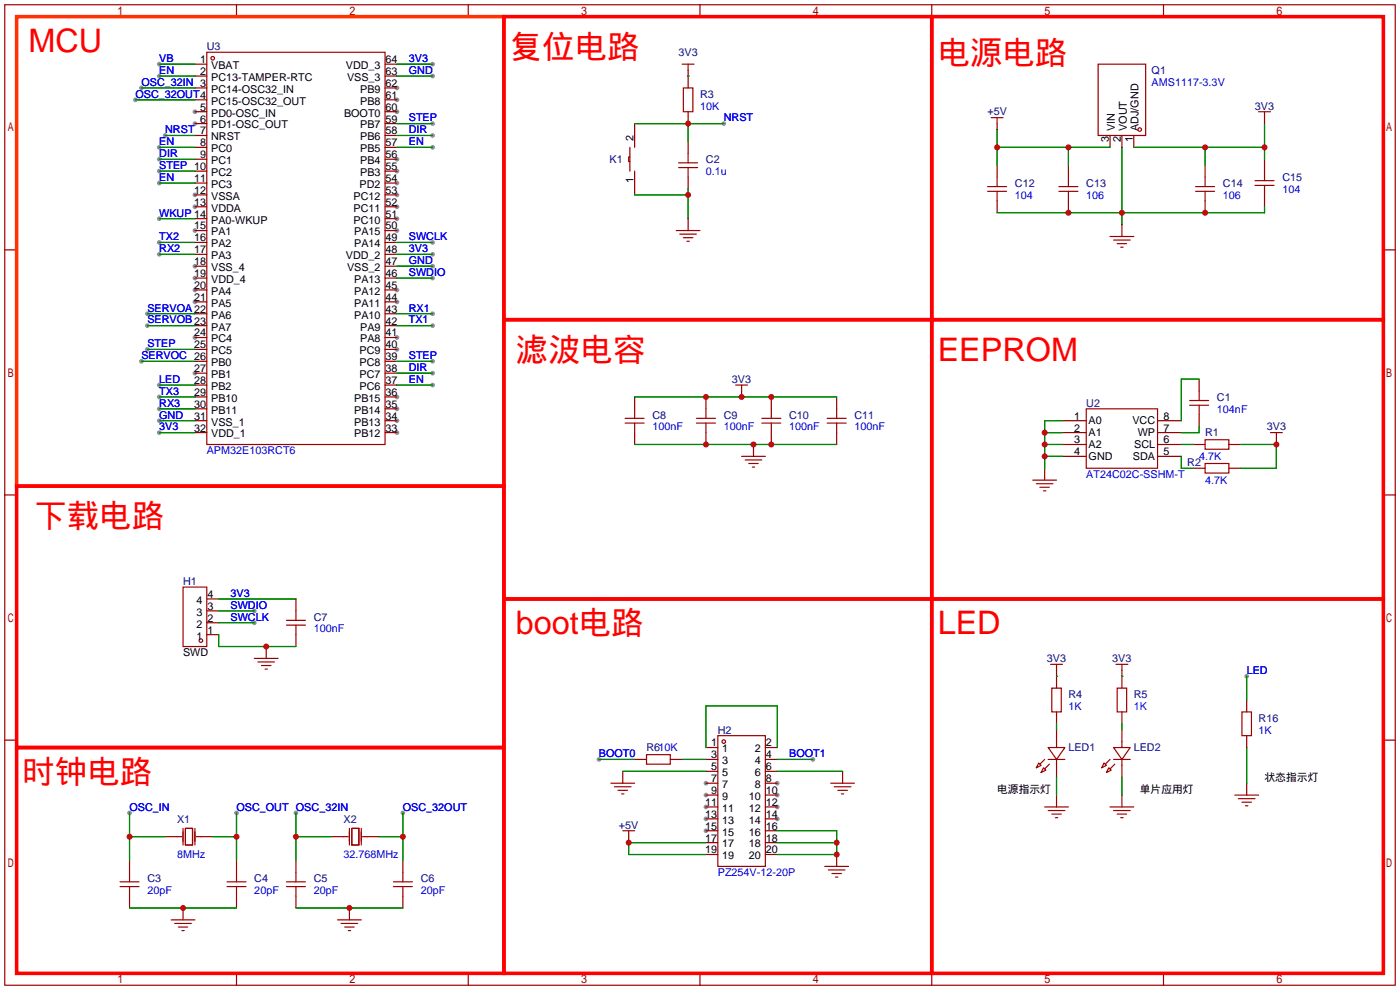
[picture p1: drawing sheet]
<svg xmlns="http://www.w3.org/2000/svg" width="299mm" height="212mm" viewBox="0 0 299 212" stroke-linecap="round" stroke-linejoin="round" font-family="sans-serif">
<g fill="#999">
<circle cx="41.7" cy="23.9" r=".51"/>
<circle cx="41.7" cy="26.4" r=".51"/>
<circle cx="41.7" cy="41.7" r=".51"/>
<circle cx="41.7" cy="44.2" r=".51"/>
<circle cx="41.7" cy="49.3" r=".51"/>
<circle cx="41.7" cy="56.9" r=".51"/>
<circle cx="41.7" cy="59.4" r=".51"/>
<circle cx="41.7" cy="62" r=".51"/>
<circle cx="41.7" cy="64.5" r=".51"/>
<circle cx="41.7" cy="72.1" r=".51"/>
<circle cx="41.7" cy="79.8" r=".51"/>
<circle cx="84.8" cy="92.5" r=".51"/>
<circle cx="84.8" cy="89.9" r=".51"/>
<circle cx="84.8" cy="87.4" r=".51"/>
<circle cx="84.8" cy="84.8" r=".51"/>
<circle cx="84.8" cy="74.7" r=".51"/>
<circle cx="84.8" cy="72.1" r=".51"/>
<circle cx="84.8" cy="64.5" r=".51"/>
<circle cx="84.8" cy="62" r=".51"/>
<circle cx="84.8" cy="49.3" r=".51"/>
<circle cx="84.8" cy="46.7" r=".51"/>
<circle cx="84.8" cy="44.2" r=".51"/>
<circle cx="84.8" cy="41.7" r=".51"/>
<circle cx="84.8" cy="39.1" r=".51"/>
<circle cx="84.8" cy="36.6" r=".51"/>
<circle cx="84.8" cy="34" r=".51"/>
<circle cx="84.8" cy="23.9" r=".51"/>
<circle cx="84.8" cy="21.3" r=".51"/>
<circle cx="84.8" cy="18.8" r=".51"/>
<circle cx="150.9" cy="167.4" r=".51"/>
<circle cx="166.1" cy="175" r=".51"/>
<circle cx="150.9" cy="169.9" r=".51"/>
<circle cx="166.1" cy="172.5" r=".51"/>
<circle cx="150.9" cy="172.5" r=".51"/>
<circle cx="166.1" cy="169.9" r=".51"/>
<circle cx="150.9" cy="175" r=".51"/>
<circle cx="166.1" cy="167.4" r=".51"/>
<circle cx="150.9" cy="177.5" r=".51"/>
<circle cx="154.7" cy="26.4" r=".51"/>
<circle cx="27.7" cy="173.7" r=".51"/>
<circle cx="50.5" cy="173.7" r=".51"/>
<circle cx="63.2" cy="173.7" r=".51"/>
<circle cx="86.1" cy="173.7" r=".51"/>
<circle cx="54.4" cy="130.6" r=".51"/>
<circle cx="54.4" cy="133.1" r=".51"/>
<circle cx="34" cy="89.9" r=".51"/>
<circle cx="34" cy="92.5" r=".51"/>
<circle cx="30.2" cy="18.8" r=".51"/>
<circle cx="35.3" cy="29" r=".51"/>
<circle cx="29" cy="21.3" r=".51"/>
<circle cx="92.5" cy="59.4" r=".51"/>
<circle cx="92.5" cy="51.8" r=".51"/>
<circle cx="92.5" cy="56.9" r=".51"/>
<circle cx="92.5" cy="54.4" r=".51"/>
<circle cx="92.5" cy="16.3" r=".51"/>
<circle cx="92.5" cy="13.7" r=".51"/>
<circle cx="128" cy="162.3" r=".51"/>
<circle cx="173.7" cy="162.3" r=".51"/>
<circle cx="34" cy="13.7" r=".51"/>
<circle cx="34" cy="46.7" r=".51"/>
<circle cx="34" cy="34" r=".51"/>
<circle cx="92.5" cy="79.8" r=".51"/>
<circle cx="34" cy="31.5" r=".51"/>
<circle cx="92.5" cy="82.3" r=".51"/>
<circle cx="34" cy="39.1" r=".51"/>
<circle cx="34" cy="16.3" r=".51"/>
<circle cx="34" cy="36.6" r=".51"/>
<circle cx="31.5" cy="74.7" r=".51"/>
<circle cx="92.5" cy="77.2" r=".51"/>
<circle cx="92.5" cy="31.5" r=".51"/>
<circle cx="92.5" cy="29" r=".51"/>
<circle cx="92.5" cy="26.4" r=".51"/>
<circle cx="31.5" cy="67.1" r=".51"/>
<circle cx="31.5" cy="69.6" r=".51"/>
<circle cx="30.2" cy="77.2" r=".51"/>
<circle cx="266.4" cy="144.5" r=".51"/>
<circle cx="34" cy="82.3" r=".51"/>
<circle cx="92.5" cy="69.6" r=".51"/>
<circle cx="92.5" cy="67.1" r=".51"/>
<circle cx="34" cy="87.4" r=".51"/>
<circle cx="34" cy="84.8" r=".51"/>
<circle cx="34" cy="54.4" r=".51"/>
<circle cx="34" cy="51.8" r=".51"/>
</g>
<g fill="none" stroke="#a10000" stroke-width=".25">
<path d="M1 1h297.2v209.6h-297.2zM3.6 3.6h292.1v204.4h-292.1zM44.2 11.2h38.1v83.8h-38.1zM50.5 1v2.6M100.1 1v2.6M145.8 13.7h2.5M146 18.8h2.1v5.1h-2.1zM147.1 13.7v1.3M149.6 1v2.6M199.1 1v2.6M234.7 13.7h10.2v15.3h-10.2zM248.7 1v2.6"/>
<path d="M134.6 33.5h-.2v1h.2M134.6 31.5v5.1M145 35.8h4.1M145 34.8h4.1M147.1 32.8v2M147.1 35.8v2M211.1 39.9h4M211.8 25.1h2.6M213.1 25.1v1.3M213.1 37.8v2.1M226.3 39.9h4.1M228.3 37.8v2.1"/>
<path d="M255.5 39.9h4.1M257.6 37.8v2.1M268.2 39.6h4.1M268.2 38.6h4.1M269 23.9h2.5M270.3 23.9v1.2M270.3 36.6v2M270.3 39.6v2.1M1 53.4h2.6M144.5 49.3h5.1M145.3 50h3.5M146 50.8h2.1"/>
<path d="M146.8 51.6h.5M211.1 40.9h4M213.1 40.9v2M226.3 40.9h4.1M228.3 40.9v2M237.2 50.5h5.1M238 51.3h3.6M238.8 52.1h2M239.5 52.8h.5M255.5 40.9h4.1M257.6 40.9v2M295.7 53.4h2.5"/>
<path d="M133.6 90.4h4.1M133.6 89.4h4.1M135.6 87.4v2M135.6 90.4v2.1M148.8 90.4h4.1M148.8 89.4h4.1M150.9 87.4v2M150.9 90.4v2.1M157.2 82.3h2.6M158.5 97.5h5.1M158.5 82.3v1.3M159.3 98.3h3.5"/>
<path d="M160 99.1h2.1M160.8 99.8h.5M162.8 90.4h4.1M162.8 89.4h4.1M164.8 87.4v2M164.8 90.4v2.1M176.8 90.4h4M176.8 89.4h4M178.8 87.4v2M178.8 90.4v2.1M232.2 87.4h15.2v12.7h-15.2zM254.3 86.6h4"/>
<path d="M254.3 85.6h4M256.3 83.6v2M256.3 86.6v2M257.6 94h5v2h-5zM257.6 99.1h5v2h-5zM271.5 92.5h2.6M272.8 92.5v1.2M1 105.8h2.6M220.7 102.6h5.1M221.5 103.4h3.5M222.2 104.1h2.1M223 104.9h.5"/>
<path d="M295.7 105.8h2.5M39.1 125.5h5.1v12.7h-5.1zM61.2 133.6h4.1M61.2 132.6h4.1M63.2 130.6v2M63.2 133.6v2M1 158.2h2.6M54.4 140.7h5M55.1 141.5h3.6M55.9 142.2h2M56.6 143h.5M153.4 157.2h10.2v28h-10.2z"/>
<path d="M224 159.8h3.6l-1.8 2.5zM224.5 142h2.6M224.8 147.1h2v5h-2zM225.8 142v1.3M225.8 158.5v1.3M238 159.8h3.6l-1.8 2.5zM238.5 142h2.5M238.8 147.1h2v5h-2zM239.8 142v1.3M239.8 158.5v1.3M265.4 152.1h2.1v5.1h-2.1zM295.7 158.2h2.5"/>
<path d="M37.8 178.8h1.1M39.1 177v3.6M39.6 177h1.5v3.6h-1.5zM41.7 177v3.6M41.9 178.8h1M73.4 178.8h1M74.7 177v3.6M75.2 177h1.5v3.6h-1.5zM77.2 177v3.6M77.5 178.8h1M130.6 167.4h5M131.3 168.1h3.6"/>
<path d="M132.1 168.9h2M132.8 169.7h.5M133.1 177.5h2.5M134.4 177.5v1.3M138.2 161.3h5.1v2h-5.1zM177.5 167.4h5.1M178.3 168.1h3.6M179.1 168.9h2M179.8 169.7h.5M222 163.1l.5 .5-1 .5zM223 164.1l.5 .5-1 .5zM223.3 162.3l-1.1 1"/>
<path d="M223.3 172.5h5M224 162.3h3.6M224 173.2h3.6M224.3 163.3l-1 1M224.8 174h2M225.6 174.8h.5M225.8 162.3v1.3M236 163.1l.5 .5-1 .5zM237 164.1l.5 .5-1 .5zM237.2 162.3l-1 1M237.2 172.5h5.1M238 162.3h3.6"/>
<path d="M238 173.2h3.6M238.3 163.3l-1.1 1M238.8 174h2M239.5 174.8h.5M239.8 162.3v1.3M263.9 169.9h5.1M264.7 170.7h3.5M265.4 171.5h2.1M266.2 172.2h.5M25.7 189.5h4M25.7 188.5h4M27.7 186.4v2.1"/>
<path d="M27.7 189.5v2M36.6 196.6h5.1M37.3 197.4h3.6M38.1 198.1h2M38.9 198.9h.5M48.5 189.5h4.1M48.5 188.5h4.1M50.5 186.4v2.1M50.5 189.5v2M61.2 189.5h4.1M61.2 188.5h4.1M63.2 186.4v2.1"/>
<path d="M63.2 189.5v2M72.1 196.6h5.1M72.9 197.4h3.6M73.7 198.1h2M74.4 198.9h.5M84.1 189.5h4M84.1 188.5h4M86.1 186.4v2.1M86.1 189.5v2M176.3 185.2h5.1M177 185.9h3.6M177.8 186.7h2"/>
<path d="M178.6 187.5h.5M50.5 208v2.6M100.1 208v2.6M149.6 208v2.6M199.1 208v2.6M248.7 208v2.6"/>
<circle cx="45.5" cy="12.4" r=".38"/>
<circle cx="243.6" cy="27.7" r=".38"/>
<circle cx="42.9" cy="136.9" r=".38"/>
<circle cx="154.7" cy="158.5" r=".38"/>
</g>
<g fill="none" stroke="#870000" stroke-width=".25">
<path d="M41.7 13.7h2.5M41.7 16.3h2.5M41.7 18.8h2.5M82.3 13.7h2.5M82.3 16.3h2.5M82.3 18.8h2.5M147.1 15v3.8M41.7 21.3h2.5M41.7 23.9h2.5M41.7 26.4h2.5M41.7 29h2.5M41.7 31.5h2.5"/>
<path d="M41.7 34h2.5M41.7 36.6h2.5M41.7 39.1h2.5M82.3 21.3h2.5M82.3 23.9h2.5M82.3 26.4h2.5M82.3 29h2.5M82.3 31.5h2.5M82.3 34h2.5M82.3 36.6h2.5M82.3 39.1h2.5M135.6 26.4v5.1"/>
<path d="M135.6 36.6v5.1M147.1 23.9v2.5M147.1 30.2v2.6M147.1 37.8v2.6M213.1 26.4v1.3M213.1 35.3v2.5M228.3 35.3v2.5M237.2 29v2.5M239.8 29v2.5M242.3 29v2.5M257.6 35.3v2.5M270.3 25.1v1.3"/>
<path d="M270.3 34v2.6M41.7 41.7h2.5M41.7 44.2h2.5M41.7 46.7h2.5M41.7 49.3h2.5M41.7 51.8h2.5M41.7 54.4h2.5M41.7 56.9h2.5M41.7 59.4h2.5M82.3 41.7h2.5M82.3 44.2h2.5M82.3 46.7h2.5"/>
<path d="M82.3 49.3h2.5M82.3 51.8h2.5M82.3 54.4h2.5M82.3 56.9h2.5M82.3 59.4h2.5M147.1 46.7v2.6M213.1 42.9v2.6M228.3 42.9v2.6M239.8 48v2.5M257.6 42.9v2.6M270.3 41.7v2.5M41.7 62h2.5"/>
<path d="M41.7 64.5h2.5M41.7 67.1h2.5M41.7 69.6h2.5M41.7 72.1h2.5M41.7 74.7h2.5M41.7 77.2h2.5M41.7 79.8h2.5M82.3 62h2.5M82.3 64.5h2.5M82.3 67.1h2.5M82.3 69.6h2.5M82.3 72.1h2.5"/>
<path d="M82.3 74.7h2.5M82.3 77.2h2.5M82.3 79.8h2.5M41.7 89.9h2.5M41.7 92.5h2.5M41.7 82.3h2.5M41.7 84.8h2.5M41.7 87.4h2.5M82.3 89.9h2.5M82.3 92.5h2.5M82.3 82.3h2.5M82.3 84.8h2.5"/>
<path d="M82.3 87.4h2.5M135.6 84.8v2.6M135.6 92.5v2.5M150.9 84.8v2.6M150.9 92.5v2.5M158.5 83.6v1.2M161 95v2.5M164.8 84.8v2.6M164.8 92.5v2.5M178.8 84.8v2.6M178.8 92.5v2.5M227.1 89.9h5.1"/>
<path d="M227.1 92.5h5.1M227.1 95h5.1M227.1 97.5h5.1M247.4 89.9h5.1M247.4 92.5h5.1M247.4 95h5.1M247.4 97.5h5.1M255 95h2.6M256.3 81v2.6M256.3 88.6v2.6M262.6 95h2.6M272.8 93.7v1.3"/>
<path d="M223.3 100.1v2.5M255 100.1h2.6M262.6 100.1h2.6M44.2 135.6h2.5M44.2 133.1h2.5M44.2 130.6h2.5M44.2 128h2.5M56.9 138.2v2.5M63.2 128v2.6M63.2 135.6v2.6M150.9 159.8h2.5M163.6 159.8h2.5"/>
<path d="M225.8 143.3v3.8M225.8 152.1v2.6M225.8 156v2.5M239.8 143.3v3.8M239.8 152.1v2.6M239.8 156v2.5M266.4 149.6v2.5M266.4 157.2v2.6M35.3 178.8h2.5M42.9 178.8h2.6M70.9 178.8h2.5M78.5 178.8h2.5"/>
<path d="M133.1 164.8v2.6M134.4 178.8v1.3M135.6 162.3h2.6M143.3 162.3h2.5M150.9 162.3h2.5M150.9 164.8h2.5M150.9 177.5h2.5M150.9 167.4h2.5M150.9 175h2.5M150.9 169.9h2.5M150.9 172.5h2.5M163.6 162.3h2.5"/>
<path d="M163.6 164.8h2.5M163.6 177.5h2.5M163.6 167.4h2.5M163.6 175h2.5M163.6 169.9h2.5M163.6 172.5h2.5M180.1 164.8v2.6M225.8 163.6v2.5M225.8 169.9v2.6M239.8 163.6v2.5M239.8 169.9v2.6M266.4 167.4v2.5"/>
<path d="M27.7 183.9v2.5M27.7 191.5v2.6M39.1 194.1v2.5M50.5 183.9v2.5M50.5 191.5v2.6M63.2 183.9v2.5M63.2 191.5v2.6M74.7 194.1v2.5M86.1 183.9v2.5M86.1 191.5v2.6M150.9 182.6h2.5M150.9 180.1h2.5"/>
<path d="M163.6 182.6h2.5M163.6 180.1h2.5M178.8 182.6v2.6"/>
</g>
<g fill="none" stroke="#008700" stroke-width=".25">
<path d="M30.2 18.8h11.5M34 16.3h7.7M34 13.7h7.7M84.8 16.3h7.7M84.8 13.7h7.7M147.1 16.3h.1M29 21.3h12.7M34 31.5h7.7M34 34h7.7M34 39.1h7.7M34 36.6h7.7M35.3 29h6.4"/>
<path d="M84.8 26.4h7.7M84.8 31.5h7.7M84.8 29h7.7M135.6 26.4h19.1M147.1 26.4v3.8M213.1 31.5h24.1M213.1 27.7v7.6M228.3 31.5v3.8M239.8 31.5v16.5M242.3 31.5h28M257.6 31.5v3.8M270.3 26.4v7.6"/>
<path d="M34 51.8h7.7M34 54.4h7.7M34 46.7h7.7M84.8 59.4h7.7M84.8 51.8h7.7M84.8 56.9h7.7M84.8 54.4h7.7M135.6 41.7h11.5M147.1 40.4v6.3M270.3 44.2v1.3h-57.2M30.2 77.2h11.5M31.5 74.7h10.2"/>
<path d="M31.5 67.1h10.2M31.5 69.6h10.2M84.8 79.8h7.7M84.8 77.2h7.7M84.8 67.1h7.7M84.8 69.6h7.7M34 89.9h7.7M34 92.5h7.7M34 84.8h7.7M34 82.3h7.7M34 87.4h7.7M84.8 82.3h7.7"/>
<path d="M135.6 95h43.2M135.6 84.8h43.2M223.3 97.5h3.8M223.3 95h3.8M223.3 92.5h3.8M227.1 89.9h-3.8v10.2M252.5 95h2.5M252.5 97.5v2.6h2.5M256.3 91.2v1.3h-3.8M256.3 81h-3.8v8.9M265.2 95h7.6v5.1h-7.6M46.7 128h16.5"/>
<path d="M46.7 130.6h7.7M46.7 133.1h7.7M46.7 135.6v2.6h16.5M150.9 159.8v-8.9h15.2v8.9M225.8 144.5h.1M225.8 154.7v1.3M239.8 144.5h.1M239.8 154.7v1.3M266.4 144.5v5.1M266.4 159.8v7.6M27.7 173.7v10.2M27.7 178.8h7.6"/>
<path d="M45.5 178.8h5M50.5 173.7v10.2M63.2 178.8h7.7M63.2 173.7v10.2M81 178.8h5.1M86.1 173.7v10.2M128 162.3h7.6M133.1 164.8h17.8M145.8 162.3h5.1M166.1 164.8h14M166.1 162.3h7.6M166.1 177.5h12.7v5.1h-12.7"/>
<path d="M225.8 166.1v3.8M239.8 166.1v3.8M27.7 194.1h22.8M63.2 194.1h22.9M150.9 180.1h-16.5v2.5h16.5M166.1 180.1h12.7"/>
</g>
<path d="M3.6 3.6h104.1v100.3h-104.1z" fill="none" stroke="#f30" stroke-width=".76"/>
<path d="M107.7 3.6h91.4v64.7h-91.4zM199.1 3.6h96.6v64.7h-96.6zM107.7 68.3h91.4v59.7h-91.4zM199.1 68.3h96.6v59.7h-96.6zM3.6 103.9h104.1v55.9h-104.1zM107.7 128h91.4v80h-91.4zM199.1 128h96.6v80h-96.6zM3.6 159.8h104.1v48.2h-104.1z" fill="none" stroke="#f00" stroke-width=".76"/>
<g fill="#c00">
<circle cx="223.3" cy="97.5" r=".63"/>
<circle cx="223.3" cy="95" r=".63"/>
<circle cx="223.3" cy="92.5" r=".63"/>
<circle cx="147.1" cy="26.4" r=".63"/>
<circle cx="147.1" cy="41.7" r=".63"/>
<circle cx="39.1" cy="194.1" r=".63"/>
<circle cx="27.7" cy="178.8" r=".63"/>
<circle cx="50.5" cy="178.8" r=".63"/>
<circle cx="74.7" cy="194.1" r=".63"/>
<circle cx="63.2" cy="178.8" r=".63"/>
<circle cx="86.1" cy="178.8" r=".63"/>
<circle cx="56.9" cy="138.2" r=".63"/>
<circle cx="150.9" cy="95" r=".63"/>
<circle cx="161" cy="95" r=".63"/>
<circle cx="164.8" cy="95" r=".63"/>
<circle cx="150.9" cy="84.8" r=".63"/>
<circle cx="158.5" cy="84.8" r=".63"/>
<circle cx="164.8" cy="84.8" r=".63"/>
<circle cx="257.6" cy="45.5" r=".63"/>
<circle cx="239.8" cy="45.5" r=".63"/>
<circle cx="228.3" cy="45.5" r=".63"/>
<circle cx="228.3" cy="31.5" r=".63"/>
<circle cx="213.1" cy="31.5" r=".63"/>
<circle cx="270.3" cy="31.5" r=".63"/>
<circle cx="257.6" cy="31.5" r=".63"/>
<circle cx="134.4" cy="180.1" r=".63"/>
<circle cx="178.8" cy="182.6" r=".63"/>
<circle cx="178.8" cy="180.1" r=".63"/>
<circle cx="272.8" cy="95" r=".63"/>
</g>
<g font-size="6.9" fill="#f00">
<text x="6.1" y="11.1">MCU</text>
<text x="109" y="12.3">复位电路</text>
<text x="200.4" y="13.6">电源电路</text>
<text x="110.2" y="77.1">滤波电容</text>
<text x="200.4" y="77.1">EEPROM</text>
<text x="7.4" y="112.7">下载电路</text>
<text x="110.2" y="135.5">boot电路</text>
<text x="200.4" y="135.5">LED</text>
<text x="4.8" y="167.3">时钟电路</text>
</g>
<g font-size="2.3" fill="#000080">
<text x="44.2" y="10.7">U3</text>
<text x="145" y="12">3V3</text>
<text x="246.1" y="15.8">Q1</text>
<text x="149.6" y="20.9">R3</text>
<text x="268.2" y="23.4">3V3</text>
<text x="211" y="24.7">+5V</text>
<text x="130.3" y="34.8">K1</text>
<text x="150.9" y="34.8">C2</text>
<text x="216.9" y="39.9">C12</text>
<text x="232.2" y="39.9">C13</text>
<text x="261.4" y="39.9">C14</text>
<text x="274.1" y="38.7">C15</text>
<text x="156.4" y="81.8">3V3</text>
<text x="139.4" y="89.5">C8</text>
<text x="154.7" y="89.5">C9</text>
<text x="168.7" y="89.5">C10</text>
<text x="182.6" y="89.5">C11</text>
<text x="232.2" y="86.9">U2</text>
<text x="260.1" y="85.6">C1</text>
<text x="257.6" y="93.3">R1</text>
<text x="270.7" y="92">3V3</text>
<text x="253.7" y="99.6">R2</text>
<text x="39.1" y="125">H1</text>
<text x="67.1" y="132.6">C7</text>
<text x="223.8" y="141.5">3V3</text>
<text x="237.7" y="141.5">3V3</text>
<text x="228.3" y="149.1">R4</text>
<text x="242.3" y="149.1">R5</text>
<text x="269" y="154.2">R16</text>
<text x="138.2" y="160.6">R610K</text>
<text x="153.4" y="156.8">H2</text>
<text x="228.3" y="160.6">LED1</text>
<text x="242.3" y="160.6">LED2</text>
<text x="37.8" y="175.8">X1</text>
<text x="73.4" y="175.8">X2</text>
<text x="132.3" y="177.1">+5V</text>
<text x="31.5" y="188.5">C3</text>
<text x="54.4" y="188.5">C4</text>
<text x="67.1" y="188.5">C5</text>
<text x="89.9" y="188.5">C6</text>
</g>
<g font-size="2.3" fill="#00f">
<text x="34" y="13.3">VB</text>
<text x="34" y="15.8">EN</text>
<text x="87.4" y="15.8">GND</text>
<text x="87.4" y="13.3">3V3</text>
<text x="29" y="20.9">OSC_32OUT4</text>
<text x="30.2" y="18.3">OSC_32IN 3</text>
<text x="149.6" y="23.4">10K</text>
<text x="246.1" y="18.3">AMS1117-3.3V</text>
<text x="35.3" y="28.5">NRST 7</text>
<text x="87.4" y="28.5">DIR</text>
<text x="87.4" y="26">STEP</text>
<text x="154.7" y="26">NRST</text>
<text x="34" y="33.6">DIR</text>
<text x="34" y="31">EN</text>
<text x="87.4" y="31">EN</text>
<text x="34" y="38.7">EN</text>
<text x="34" y="36.1">STEP 10</text>
<text x="150.9" y="37.4">0.1u</text>
<text x="274.1" y="41.2">104</text>
<text x="34" y="46.3">WKUP 14</text>
<text x="216.9" y="42.5">104</text>
<text x="232.2" y="42.5">106</text>
<text x="261.4" y="42.5">106</text>
<text x="34" y="53.9">RX2</text>
<text x="34" y="51.4">TX2</text>
<text x="87.4" y="51.4">SWCLK</text>
<text x="87.4" y="53.9">3V3</text>
<text x="87.4" y="59">SWDIO</text>
<text x="87.4" y="56.4">GND</text>
<text x="31.5" y="66.6">SERVOA22</text>
<text x="31.5" y="69.1">SERVOB23</text>
<text x="87.4" y="69.1">TX1</text>
<text x="87.4" y="66.6">RX1</text>
<text x="30.2" y="76.8">SERVOC 26</text>
<text x="31.5" y="74.2">STEP</text>
<text x="87.4" y="76.8">STEP</text>
<text x="34" y="81.8">LED</text>
<text x="87.4" y="79.3">DIR</text>
<text x="87.4" y="81.8">EN</text>
<text x="34" y="89.5">GND</text>
<text x="34" y="86.9">RX3</text>
<text x="34" y="84.4">TX3</text>
<text x="260.1" y="88.2">104nF</text>
<text x="34" y="92">3V3</text>
<text x="139.4" y="92">100nF</text>
<text x="154.7" y="92">100nF</text>
<text x="168.7" y="92">100nF</text>
<text x="182.6" y="92">100nF</text>
<text x="44.2" y="97.1">APM32E103RCT6</text>
<text x="256.3" y="98.3">4.7K</text>
<text x="232.2" y="102.2">AT24C02C-SSHM-T</text>
<text x="257.6" y="103.4">4.7K</text>
<text x="49.3" y="127.6">3V3</text>
<text x="49.3" y="130.1">SWDIO</text>
<text x="49.3" y="132.6">SWCLK</text>
<text x="67.1" y="135.2">100nF</text>
<text x="266.4" y="144.1">LED</text>
<text x="228.3" y="151.7">1K</text>
<text x="242.3" y="151.7">1K</text>
<text x="128" y="161.8">BOOT0</text>
<text x="168.7" y="161.8">BOOT1</text>
<text x="269" y="156.8">1K</text>
<text x="27.7" y="173.3">OSC_IN</text>
<text x="50.5" y="173.3">OSC_OUT OSC_32IN</text>
<text x="86.1" y="173.3">OSC_32OUT</text>
<text x="37.8" y="183.4">8MHz</text>
<text x="73.4" y="183.4">32.768MHz</text>
<text x="31.5" y="191.1">20pF</text>
<text x="54.4" y="191.1">20pF</text>
<text x="67.1" y="191.1">20pF</text>
<text x="89.9" y="191.1">20pF</text>
<text x="153.4" y="187.2">PZ254V-12-20P</text>
</g>
<g font-size="2.3">
<text x="42.8" y="13.5">1</text>
<text x="42.8" y="16">2</text>
<text x="45.1" y="14.8">VBAT</text>
<text x="45.1" y="17.3">PC13-TAMPER-RTC</text>
<text x="73.9" y="14.8">VDD_3</text>
<text x="74.2" y="17.3">VSS_3</text>
<text x="82.4" y="16">63</text>
<text x="82.4" y="13.5">64</text>
<text x="42.8" y="23.6">5</text>
<text x="45.1" y="19.8">PC14-OSC32_IN</text>
<text x="45.1" y="22.4">PC15-OSC32_OUT</text>
<text x="77" y="22.4">PB8</text>
<text x="77" y="19.8">PB9</text>
<text x="82.4" y="23.6">60</text>
<text x="82.4" y="21.1">61</text>
<text x="82.4" y="18.6">62</text>
<text x="42.8" y="26.2">6</text>
<text x="45.1" y="24.9">PD0-OSC_IN</text>
<text x="45.1" y="27.5">PD1-OSC_OUT</text>
<text x="45.1" y="30">NRST</text>
<text x="73.5" y="24.9">BOOT0</text>
<text x="77" y="30">PB6</text>
<text x="77" y="27.5">PB7</text>
<text x="82.4" y="28.7">58</text>
<text x="82.4" y="26.2">59</text>
<text x="238.3" y="28" transform="rotate(-90 238.3 28)">VIN</text>
<text x="240.8" y="28" transform="rotate(-90 240.8 28)">VOUT</text>
<text x="243.4" y="28" transform="rotate(-90 243.4 28)">ADJ/GND</text>
<text x="42.8" y="31.3">8</text>
<text x="42.8" y="33.8">9</text>
<text x="45.1" y="32.5">PC0</text>
<text x="45.1" y="35.1">PC1</text>
<text x="77" y="35.1">PB4</text>
<text x="77" y="32.5">PB5</text>
<text x="82.4" y="33.8">56</text>
<text x="82.4" y="31.3">57</text>
<text x="135.4" y="30.2" transform="rotate(-90 135.4 30.2)">2</text>
<text x="237" y="30.4" transform="rotate(-90 237 30.4)">3</text>
<text x="239.5" y="30.4" transform="rotate(-90 239.5 30.4)">2</text>
<text x="242.1" y="30.4" transform="rotate(-90 242.1 30.4)">1</text>
<text x="41.5" y="38.9">11</text>
<text x="41.5" y="41.4">12</text>
<text x="45.1" y="37.6">PC2</text>
<text x="45.1" y="40.2">PC3</text>
<text x="76.9" y="40.2">PD2</text>
<text x="77" y="37.6">PB3</text>
<text x="82.4" y="41.4">53</text>
<text x="82.4" y="38.9">54</text>
<text x="82.4" y="36.3">55</text>
<text x="135.4" y="39.1" transform="rotate(-90 135.4 39.1)">1</text>
<text x="41.5" y="44">13</text>
<text x="45.1" y="42.7">VSSA</text>
<text x="45.1" y="45.2">VDDA</text>
<text x="45.1" y="47.8">PA0-WKUP</text>
<text x="75.6" y="47.8">PC10</text>
<text x="75.6" y="45.2">PC11</text>
<text x="75.6" y="42.7">PC12</text>
<text x="82.4" y="46.5">51</text>
<text x="82.4" y="44">52</text>
<text x="41.5" y="49">15</text>
<text x="41.5" y="51.6">16</text>
<text x="45.1" y="50.3">PA1</text>
<text x="45.1" y="52.9">PA2</text>
<text x="75.7" y="52.9">PA14</text>
<text x="75.7" y="50.3">PA15</text>
<text x="82.4" y="51.6">49</text>
<text x="82.4" y="49">50</text>
<text x="41.5" y="54.1">17</text>
<text x="41.5" y="56.7">18</text>
<text x="41.5" y="59.2">19</text>
<text x="45.1" y="55.4">PA3</text>
<text x="45.1" y="57.9">VSS_4</text>
<text x="73.9" y="55.4">VDD_2</text>
<text x="74.2" y="57.9">VSS_2</text>
<text x="82.4" y="59.2">46</text>
<text x="82.4" y="56.7">47</text>
<text x="82.4" y="54.1">48</text>
<text x="41.5" y="61.7">20</text>
<text x="41.5" y="64.3">21</text>
<text x="45.1" y="60.5">VDD_4</text>
<text x="45.1" y="63">PA4</text>
<text x="45.1" y="65.6">PA5</text>
<text x="75.7" y="65.6">PA11</text>
<text x="75.7" y="63">PA12</text>
<text x="75.7" y="60.5">PA13</text>
<text x="82.4" y="64.3">44</text>
<text x="82.4" y="61.7">45</text>
<text x="41.5" y="71.9">24</text>
<text x="45.1" y="68.1">PA6</text>
<text x="45.1" y="70.6">PA7</text>
<text x="75.7" y="68.1">PA10</text>
<text x="77" y="70.6">PA9</text>
<text x="82.4" y="71.9">41</text>
<text x="82.4" y="69.4">42</text>
<text x="82.4" y="66.8">43</text>
<text x="41.5" y="74.4">25</text>
<text x="45.1" y="73.2">PC4</text>
<text x="45.1" y="75.7">PC5</text>
<text x="76.9" y="75.7">PC9</text>
<text x="77" y="73.2">PA8</text>
<text x="82.4" y="77">39</text>
<text x="82.4" y="74.4">40</text>
<text x="41.5" y="79.5">27</text>
<text x="41.5" y="82.1">28</text>
<text x="45.1" y="78.3">PB0</text>
<text x="45.1" y="80.8">PB1</text>
<text x="45.1" y="83.3">PB2</text>
<text x="76.9" y="83.3">PC6</text>
<text x="76.9" y="80.8">PC7</text>
<text x="76.9" y="78.3">PC8</text>
<text x="82.4" y="82.1">37</text>
<text x="82.4" y="79.5">38</text>
<text x="41.5" y="84.6">29</text>
<text x="41.5" y="87.1">30</text>
<text x="41.5" y="89.7">31</text>
<text x="45.1" y="85.9">PB10</text>
<text x="45.1" y="88.4">PB11</text>
<text x="75.7" y="88.4">PB14</text>
<text x="75.7" y="85.9">PB15</text>
<text x="82.4" y="89.7">34</text>
<text x="82.4" y="87.1">35</text>
<text x="82.4" y="84.6">36</text>
<text x="229.6" y="89.7">1</text>
<text x="248.7" y="89.7">8</text>
<text x="41.5" y="92.2">32</text>
<text x="45.1" y="91">VSS_1</text>
<text x="45.1" y="93.5">VDD_1</text>
<text x="75.7" y="93.5">PB12</text>
<text x="75.7" y="91">PB13</text>
<text x="82.4" y="92.2">33</text>
<text x="229.6" y="92.2">2</text>
<text x="229.6" y="94.8">3</text>
<text x="232.7" y="90.7">A0</text>
<text x="232.7" y="93.2">A1</text>
<text x="232.7" y="95.8">A2</text>
<text x="242" y="90.7">VCC</text>
<text x="242.4" y="95.8">SCL</text>
<text x="243.2" y="93.2">WP</text>
<text x="248.7" y="94.8">6</text>
<text x="248.7" y="92.2">7</text>
<text x="229.6" y="97.3">4</text>
<text x="232.7" y="98.3">GND</text>
<text x="242.1" y="98.3">SDA</text>
<text x="248.7" y="97.3">5</text>
<text x="42" y="131.6">3</text>
<text x="42" y="129.1">4</text>
<text x="44.3" y="130.3">3</text>
<text x="44.3" y="127.8">4</text>
<text x="42" y="136.7">1</text>
<text x="42" y="134.1">2</text>
<text x="44.3" y="135.4">1</text>
<text x="44.3" y="132.9">2</text>
<text x="39.1" y="140.3">SWD</text>
<text x="152" y="159.5">1</text>
<text x="154.4" y="160.8">1</text>
<text x="161.4" y="160.8">2</text>
<text x="163.7" y="159.5">2</text>
<text x="152" y="162.1">3</text>
<text x="152" y="164.6">5</text>
<text x="152" y="167.2">7</text>
<text x="154.4" y="163.3">3</text>
<text x="154.4" y="165.9">5</text>
<text x="161.4" y="165.9">6</text>
<text x="161.4" y="163.3">4</text>
<text x="163.7" y="167.2">8</text>
<text x="163.7" y="164.6">6</text>
<text x="163.7" y="162.1">4</text>
<text x="270.3" y="166.9">状态指示灯</text>
<text x="150.7" y="172.2">11</text>
<text x="152" y="169.7">9</text>
<text x="154.4" y="168.4">7</text>
<text x="154.4" y="171">9</text>
<text x="154.4" y="173.5">11</text>
<text x="160.1" y="173.5">12</text>
<text x="160.1" y="171">10</text>
<text x="161.4" y="168.4">8</text>
<text x="163.7" y="172.2">12</text>
<text x="163.7" y="169.7">10</text>
<text x="213.1" y="169.5">电源指示灯</text>
<text x="243.6" y="169.5">单片应用灯</text>
<text x="150.7" y="174.8">13</text>
<text x="150.7" y="177.3">15</text>
<text x="150.7" y="179.9">17</text>
<text x="154.4" y="176">13</text>
<text x="154.4" y="178.6">15</text>
<text x="160.1" y="178.6">16</text>
<text x="160.1" y="176">14</text>
<text x="163.7" y="179.9">18</text>
<text x="163.7" y="177.3">16</text>
<text x="163.7" y="174.8">14</text>
<text x="150.7" y="182.4">19</text>
<text x="154.4" y="181.1">17</text>
<text x="154.4" y="183.7">19</text>
<text x="160.1" y="183.7">20</text>
<text x="160.1" y="181.1">18</text>
<text x="163.7" y="182.4">20</text>
</g>
</svg>
